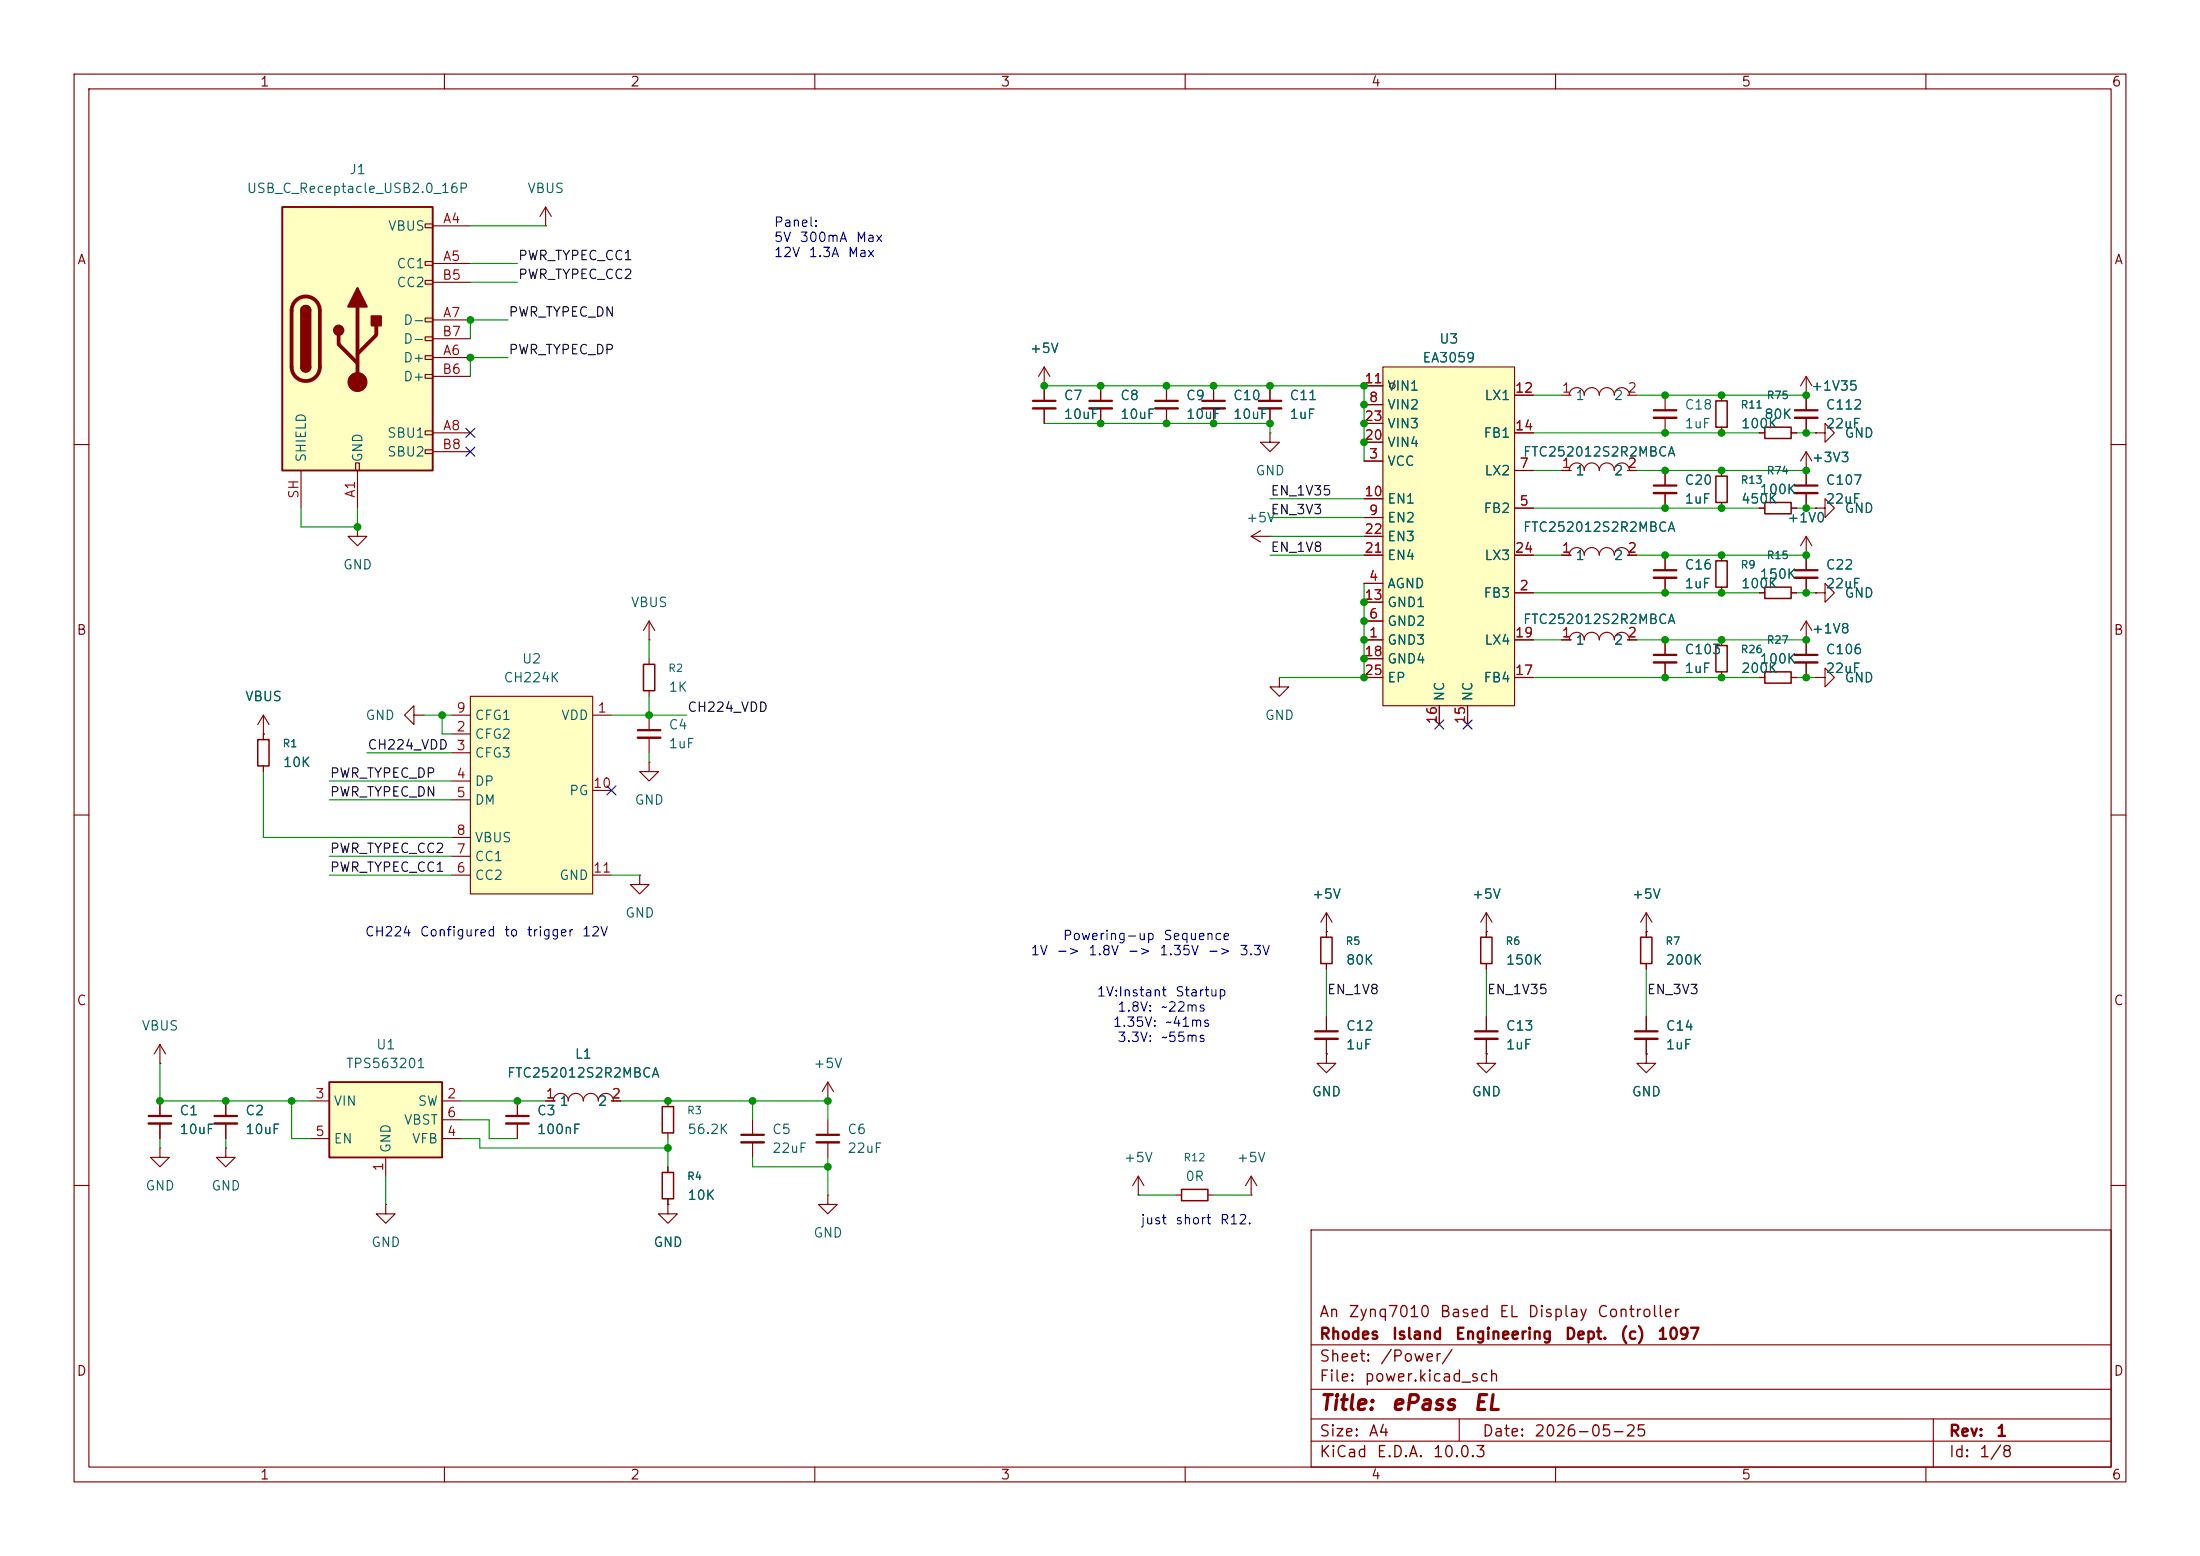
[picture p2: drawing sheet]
<svg xmlns="http://www.w3.org/2000/svg" width="297mm" height="210mm" viewBox="0 0 297 210" stroke-linecap="round" stroke-linejoin="round" font-family="sans-serif">
<g fill="none" stroke="#840000" stroke-width=".15">
<path d="M10 10h277v190h-277zM12 12h273v186h-273zM60 10v2M110 10v2M160 10v2M210 10v2M260 10v2M10 60h2M48.3 71.1v1.3h1.2l-1.2 1.3-1.3-1.3h1.3M48.3 71.1h.1M285 60h2M10 110h2"/>
<path d="M285 110h2M10 160h2M177 166h108v32h-108zM285 160h2M60 198v2M110 198v2M160 198v2M177 194.5h108M177 191.5h108M177 187.5h108M177 181.5h108M197 191.5v3"/>
<path d="M210 198v2M260 198v2M261 191.5v6.5"/>
</g>
<path d="M44.4 146.1h15.3v10.1h-15.3z" fill="#ffffc2"/>
<path d="M44.4 146.1h15.3v10.1h-15.3z" fill="none" stroke="#840000" stroke-width=".25"/>
<g fill="none" stroke="#840000" stroke-width=".15">
<path d="M210.8 53.3h1.3M211.8 53.3a1.02 1.02 0 0 1 1.1-1 1.02 1.02 0 0 1 1 1.1M213.9 53.3a1.02 1.02 0 0 1 1-1 1.02 1.02 0 0 1 1 1.1M215.9 53.3a1.02 1.02 0 0 1 1-1 1.02 1.02 0 0 1 1 1.1M217.9 53.3a1.02 1.02 0 0 1 1.1-1 1.02 1.02 0 0 1 1 1.1M219.7 53.3h1.3M172.7 91.4v1.3h1.3l-1.3 1.3-1.3-1.3h1.3M172.7 91.4h.1M41.9 148.6h2.5M41.9 153.7h2.5M52.1 156.2v2.6M59.7 148.6h2.5"/>
<path d="M59.7 153.7h2.5M59.7 151.1h2.5M69.8 148.6v2M69.8 151.6v2.1M73.7 148.6h1.2M74.7 148.6a1.02 1.02 0 0 1 1-1 1.02 1.02 0 0 1 1 1M76.7 148.6a1.02 1.02 0 0 1 1-1 1.02 1.02 0 0 1 1 1M78.7 148.6a1.02 1.02 0 0 1 1.1-1 1.02 1.02 0 0 1 1 1M80.8 148.6a1.02 1.02 0 0 1 1-1 1.02 1.02 0 0 1 1 1M82.5 148.6h1.3M90.2 148.6v.8M90.2 152.9v.8"/>
<path d="M90.2 157.5v.7M101.6 151.1v2.1M101.6 154.2v2M111.8 148.6h.1M111.8 146.1l-.8 1.2M111.8 146.1l.7 1.2M111.8 146.1v2.5M90.2 162.6v1.2h1.2l-1.2 1.3-1.3-1.3h1.3M90.2 162.6h.1M90.2 161.8v.8M111.8 161.3v1.3h1.2l-1.2 1.2-1.3-1.2h1.3M111.8 161.3h.1"/>
</g>
<path d="M68.3 150.6h3.1M100.1 153.2h3" fill="none" stroke="#840000" stroke-width=".3"/>
<path d="M68.3 151.6h3.1M100.1 154.2h3" fill="none" stroke="#840000" stroke-width=".33"/>
<path d="M89.4 158.2h1.5v3.6h-1.5zM89.4 149.4h1.5v3.5h-1.5z" fill="none" stroke="#840000" stroke-width=".2"/>
<path d="M186.7 49.5h17.8v45.8h-17.8z" fill="#ffffc2"/>
<g fill="none" stroke="#840000" stroke-width=".15">
<path d="M73.7 30.5h.1M73.7 27.9l-.8 1.3M73.7 27.9l.7 1.3M73.7 27.9v2.6M184.1 54.6h2.6M184.1 52.1h2.6M184.1 59.7h2.6M184.1 57.2h2.6M186.7 49.5h17.8v45.8h-17.8zM204.5 53.3h2.5M204.5 58.4h2.5M168.9 72.4h2.5"/>
<path d="M168.9 72.4l1.3 .8M170.2 71.6l-1.3 .8M171.4 72.4h.1M184.1 62.2h2.6M184.1 78.7h2.6M184.1 69.9h2.6M184.1 67.3h2.6M184.1 74.9h2.6M184.1 72.4h2.6M204.5 68.6h2.5M204.5 63.5h2.5M204.5 74.9h2.5"/>
<path d="M184.1 86.4h2.6M184.1 83.8h2.6M184.1 81.3h2.6M184.1 91.4h2.6M184.1 88.9h2.6M194.3 95.3v2.5M198.1 95.3v2.5M204.5 86.4h2.5M204.5 80h2.5M204.5 91.4h2.5M52.1 162.6v1.2h1.2l-1.2 1.3-1.3-1.3h1.3M52.1 162.6h.1"/>
<circle cx="188" cy="52.1" r=".38"/>
</g>
<path d="M38.1 27.9h20.3v35.6h-20.3z" fill="#ffffc2"/>
<g fill="none" stroke="#840000" stroke-width=".15">
<path d="M57.4 30.2h1v.5h-1zM57.4 35.3h1v.5h-1zM57.4 37.8h1v.6h-1zM58.4 30.5h5.1M58.4 35.6h5.1M58.4 38.1h5.1M57.4 42.9h1v.5h-1zM57.4 45.5h1v.5h-1zM57.4 48h1v.5h-1zM57.4 50.5h1v.6h-1zM57.4 58.2h1v.5h-1zM58.4 48.3h5.1"/>
<path d="M58.4 43.2h5.1M58.4 58.4h5.1M58.4 50.8h5.1M58.4 45.7h5.1M148.6 52.1v2M148.6 55.1v2.1M157.5 52.1v2M157.5 55.1v2.1M163.8 52.1v2M163.8 55.1v2.1M171.4 58.4v1.3h1.3l-1.3 1.3-1.2-1.3h1.2M171.4 58.4h.1"/>
<path d="M171.4 52.1v2M171.4 55.1v2.1M224.8 53.3v2.1M224.8 56.4v2M232.4 53.3v.8M232.4 57.7v.7M237.5 58.4h.8M241.8 58.4h.8M243.8 53.3h.1M243.8 50.8v4.6M243.8 56.4v2M243.8 50.8l-.7 1.3"/>
<path d="M243.8 50.8l.8 1.3M245.1 58.4h1.3v-1.2l1.2 1.2-1.2 1.3v-1.3M245.1 58.4h.1M40.6 63.5v5.1M48 62.5h.5v1h-.5zM48.3 63.5v5.1M57.4 60.7h1v.5h-1zM58.4 61h5.1M210.8 74.9h1.3M210.8 63.5h1.3M211.8 74.9a1.02 1.02 0 0 1 1.1-1 1.02 1.02 0 0 1 1 1 1.02 1.02 0 0 1 1-1 1.02 1.02 0 0 1 1 1 1.02 1.02 0 0 1 1-1 1.02 1.02 0 0 1 1 1 1.02 1.02 0 0 1 1.1-1 1.02 1.02 0 0 1 1 1M211.8 63.5a1.02 1.02 0 0 1 1.1-1 1.02 1.02 0 0 1 1 1"/>
<path d="M213.9 63.5a1.02 1.02 0 0 1 1-1 1.02 1.02 0 0 1 1 1M215.9 63.5a1.02 1.02 0 0 1 1-1 1.02 1.02 0 0 1 1 1M217.9 63.5a1.02 1.02 0 0 1 1.1-1 1.02 1.02 0 0 1 1 1M219.7 74.9h1.3M219.7 63.5h1.3M224.8 63.5v2M224.8 66.5v2.1M224.8 74.9v2.1M224.8 78v2M232.4 63.5v.8M232.4 67.8v.8M237.5 68.6h.8"/>
<path d="M241.8 68.6h.8M243.8 74.9h.1M243.8 63.5h.1M243.8 61v4.5M243.8 66.5v2.1M243.8 72.4v2.5M243.8 72.4l-.7 1.3M243.8 72.4l.8 1.3M243.8 61l-.7 1.2M243.8 61l.8 1.2M35.6 99.1h.1M35.6 96.5l-.8 1.3"/>
<path d="M35.6 96.5l.7 1.3M35.6 96.5v3.3M55.9 96.5v-1.2l-1.3 1.2 1.3 1.3v-1.3h1.2M57.1 96.5h.1M87.6 86.4h.1M87.6 83.8l-.7 1.3M87.6 83.8l.8 1.3M87.6 83.8v2.6M87.6 88.9v.8M87.6 93.2v.8M87.6 96.5v2.1M87.6 99.6v2"/>
<path d="M210.8 86.4h1.3M211.8 86.4a1.02 1.02 0 0 1 1.1-1.1 1.02 1.02 0 0 1 1 1.1 1.02 1.02 0 0 1 1-1.1 1.02 1.02 0 0 1 1 1.1 1.02 1.02 0 0 1 1-1.1 1.02 1.02 0 0 1 1 1.1 1.02 1.02 0 0 1 1.1-1.1 1.02 1.02 0 0 1 1 1.1M219.7 86.4h1.3M224.8 86.4v2M224.8 89.4v2M232.4 86.4v.7M232.4 90.7v.7M237.5 91.4h.8M237.5 80h.8M241.8 91.4h.8M241.8 80h.8M245.1 80h1.3v-1.3l1.2 1.3-1.2 1.3v-1.3"/>
<path d="M245.1 80h.1M35.6 103.4v.7M86.4 118.1v1.3h1.2l-1.2 1.3-1.3-1.3h1.3M86.4 118.1h.1M87.6 102.9v1.2h1.3l-1.3 1.3-1.2-1.3h1.2M87.6 102.9h.1M179.1 125.7h.1M179.1 123.2v3.3M179.1 130v.8M179.1 137.2v2M179.1 123.2l-.8 1.3M179.1 123.2l.7 1.3"/>
<path d="M200.7 125.7h.1M200.7 123.2l-.8 1.3M200.7 123.2l.7 1.3M200.7 123.2v3.3M200.7 130v.8M200.7 137.2v2M222.2 125.7h.1M222.2 123.2v3.3M222.2 130v.8M222.2 137.2v2M222.2 123.2l-.7 1.3M222.2 123.2l.8 1.3"/>
<path d="M21.6 143.5h.1M21.6 154.9v1.3h1.3l-1.3 1.3-1.3-1.3h1.3M21.6 154.9h.1M21.6 141l-.8 1.2M21.6 141l.8 1.2M21.6 141v2.5M21.6 148.6v2M21.6 151.6v2.1M30.5 154.9v1.3h1.2l-1.2 1.3-1.3-1.3h1.3M30.5 154.9h.1M30.5 148.6v2M30.5 151.6v2.1"/>
<path d="M111.8 151.1v2.1M111.8 154.2v2M153.7 158.8l-.8 1.2M153.7 158.8l.7 1.2M153.7 158.8v2.5M168.9 158.8l-.8 1.2M168.9 158.8l.8 1.2M168.9 158.8v2.5M179.1 142.2v1.3h1.2l-1.2 1.3-1.3-1.3h1.3M179.1 142.2h.1M179.1 140.2v2M200.7 142.2v1.3h1.2l-1.2 1.3-1.3-1.3h1.3"/>
<path d="M200.7 142.2h.1M200.7 140.2v2M222.2 142.2v1.3h1.3l-1.3 1.3-1.2-1.3h1.2M222.2 142.2h.1M222.2 140.2v2M153.7 161.3h.1M158.7 161.3h.8M163.1 161.3h.7M168.9 161.3h.1"/>
</g>
<path d="M38.1 27.9h20.3v35.6h-20.3zM40.6 41.9a.64 .64 0 0 1 .7-.6 .64 .64 0 0 1 .6 .6M40.6 49.5a.64 .64 0 0 0 .7 .7 .64 .64 0 0 0 .6-.7" fill="none" stroke="#840000" stroke-width=".25"/>
<path d="M39.9 40.6a1.9 1.9 0 0 1 2.1-.4 1.9 1.9 0 0 1 1.2 1.7v7.6a1.91 1.91 0 0 1-1.9 1.9 1.91 1.91 0 0 1-1.9-1.9v-7.6a1.9 1.9 0 0 1 .5-1.3zM45.7 45.2v1.3l2.6 2.5M48.3 41.4v10.2M50.8 43.9v1.3l-2.5 2.6" fill="none" stroke="#840000" stroke-width=".51"/>
<g fill="#840000" stroke="#840000" stroke-width=".25">
<path d="M40.6 41.9h1.3v7.6h-1.3z"/>
<path d="M40.8 41.5a.64 .64 0 0 1 .7-.2 .64 .64 0 0 1 .4 .6h-1.3z"/>
<path d="M40.6 49.5h1.3a.64 .64 0 0 1-.6 .7 .64 .64 0 0 1-.7-.7z"/>
<path d="M48.3 38.9l1.2 2.5h-2.5z"/>
<path d="M50.2 42.7h1.2v1.2h-1.2z"/>
<circle cx="45.7" cy="44.6" r=".63"/>
</g>
<circle cx="48.3" cy="51.6" r="1.27" fill="#840000" stroke="#840000" stroke-width=".15"/>
<g fill="none" stroke="#840000" stroke-width=".3">
<path d="M147.1 54.1h3M156 54.1h3M162.3 54.1h3.1M169.9 54.1h3.1M223.3 55.4h3M242.3 55.4h3.1M223.3 65.5h3M223.3 77h3M242.3 65.5h3.1M86.1 98.6h3.1M223.3 88.4h3M177.5 139.2h3.1"/>
<path d="M199.1 139.2h3.1M220.7 139.2h3.1M20.1 150.6h3M29 150.6h3M110.2 153.2h3.1"/>
</g>
<g fill="none" stroke="#840000" stroke-width=".33">
<path d="M147.1 55.1h3M156 55.1h3M162.3 55.1h3.1M169.9 55.1h3.1M223.3 56.4h3M242.3 56.4h3.1M223.3 66.5h3M223.3 78h3M242.3 66.5h3.1M86.1 99.6h3.1M223.3 89.4h3M20.1 151.6h3"/>
<path d="M29 151.6h3M110.2 154.2h3.1M177.5 140.2h3.1M199.1 140.2h3.1M220.7 140.2h3.1"/>
</g>
<g fill="none" stroke="#840000" stroke-width=".2">
<path d="M231.6 54.1h1.6v3.6h-1.6zM238.3 57.7h3.5v1.5h-3.5zM231.6 64.3h1.6v3.5h-1.6zM238.3 67.8h3.5v1.5h-3.5zM238.3 79.2h3.5v1.6h-3.5zM34.8 99.8h1.5v3.6h-1.5zM86.9 89.7h1.5v3.5h-1.5zM231.6 87.1h1.6v3.6h-1.6zM238.3 90.7h3.5v1.5h-3.5zM178.3 126.5h1.5v3.5h-1.5zM199.9 126.5h1.5v3.5h-1.5zM221.5 126.5h1.5v3.5h-1.5z"/>
<path d="M159.5 160.5h3.6v1.6h-3.6z"/>
</g>
<path d="M63.5 94h16.5v26.7h-16.5z" fill="#ffffc2"/>
<g fill="none" stroke="#840000" stroke-width=".15">
<path d="M141 52.1h.1M141 49.5l-.8 1.3M141 49.5l.7 1.3M141 49.5v4.6M141 55.1v2.1M148.6 52.1v2M148.6 55.1v2.1M157.5 52.1v2M157.5 55.1v2.1M163.8 52.1v2M163.8 55.1v2.1M171.4 52.1v2"/>
<path d="M171.4 55.1v2.1M184.1 54.6h2.6M184.1 52.1h2.6M184.1 59.7h2.6M184.1 57.2h2.6M204.5 53.3h2.5M204.5 58.4h2.5M232.4 53.3v.8M232.4 57.7v.7M237.5 58.4h.8M241.8 58.4h.8M243.8 53.3h.1"/>
<path d="M243.8 53.3v2.1M243.8 56.4v2M245.1 58.4h.1M184.1 74.9h2.6M184.1 62.2h2.6M184.1 78.7h2.6M184.1 69.9h2.6M184.1 67.3h2.6M184.1 72.4h2.6M204.5 63.5h2.5M204.5 74.9h2.5M204.5 68.6h2.5"/>
<path d="M210.8 63.5h1.3M210.8 74.9h1.3M219.7 63.5h1.3M219.7 74.9h1.3M224.8 63.5v2M224.8 66.5v2.1M224.8 74.9v2.1M224.8 78v2M232.4 63.5v.8M232.4 67.8v.8M232.4 74.9v.8M232.4 79.2v.8"/>
<path d="M237.5 68.6h.8M241.8 68.6h.8M243.8 74.9h.1M243.8 63.5h.1M243.8 63.5v2M243.8 66.5v2.1M243.8 74.9v2.1M243.8 78v2M245.1 68.6h1.3v-1.3l1.2 1.3-1.2 1.3v-1.3M245.1 68.6h.1M35.6 99.1h.1M35.6 99.1v.7"/>
<path d="M61 96.5h2.5M61 99.1h2.5M63.5 94h16.5v26.7h-16.5zM80 96.5h2.5M184.1 86.4h2.6M184.1 83.8h2.6M184.1 81.3h2.6M184.1 91.4h2.6M184.1 88.9h2.6M194.3 95.3v2.5M198.1 95.3v2.5M204.5 86.4h2.5"/>
<path d="M204.5 80h2.5M204.5 91.4h2.5M210.8 86.4h1.3M219.7 86.4h1.3M224.8 86.4v2M224.8 89.4v2M232.4 86.4v.7M232.4 90.7v.7M237.5 80h.8M237.5 91.4h.8M241.8 80h.8M241.8 91.4h.8"/>
<path d="M243.8 86.4h.1M243.8 83.8v4.6M243.8 89.4v2M243.8 83.8l-.7 1.3M243.8 83.8l.8 1.3M245.1 91.4h1.3v-1.2l1.2 1.2-1.2 1.3v-1.3M245.1 91.4h.1M245.1 80h.1M35.6 103.4v.7M61 101.6h2.5M61 105.4h2.5M61 108h2.5"/>
<path d="M61 118.1h2.5M61 115.6h2.5M61 113h2.5M80 118.1h2.5M80 106.7h2.5M179.1 125.7h.1M179.1 125.7v.8M179.1 130v.8M179.1 137.2v2M200.7 125.7h.1M200.7 125.7v.8M200.7 130v.8"/>
<path d="M200.7 137.2v2M222.2 125.7h.1M222.2 125.7v.8M222.2 130v.8M222.2 137.2v2M21.6 148.6v2M21.6 151.6v2.1M30.5 148.6v2M30.5 151.6v2.1M69.8 148.6v2M69.8 151.6v2.1M73.7 148.6h1.2"/>
<path d="M82.5 148.6h1.3M90.2 157.5v.7M179.1 142.2h.1M179.1 140.2v2M200.7 142.2h.1M200.7 140.2v2M222.2 142.2h.1M222.2 140.2v2M90.2 162.6h.1M90.2 161.8v.8"/>
</g>
<path d="M139.4 54.1h3.1M242.3 77h3.1M242.3 88.4h3.1" fill="none" stroke="#840000" stroke-width=".3"/>
<path d="M139.4 55.1h3.1M242.3 78h3.1M242.3 89.4h3.1" fill="none" stroke="#840000" stroke-width=".33"/>
<path d="M231.6 75.7h1.6v3.5h-1.6z" fill="none" stroke="#840000" stroke-width=".2"/>
<g fill="none" stroke="#009600" stroke-width=".15">
<path d="M63.5 30.5h10.2M63.5 35.6h6.3M63.5 38.1h6.3M68.6 43.2h-5.1v2.5M68.6 48.3h-5.1v2.5M141 57.2h30.4v1.2M141 52.1h43.1v10.1M207 53.3h3.8M207 58.4h30.5M221 53.3h22.8M242.6 58.4h2.5M40.6 68.6v2.5h7.7v-2.5"/>
<path d="M171.4 72.4h12.7M171.4 67.3h12.7M171.4 69.9h12.7M171.4 74.9h12.7M184.1 78.7v12.7h-11.4M207 68.6h30.5M207 63.5h3.8M207 74.9h3.8M221 63.5h22.8M221 74.9h22.8M242.6 68.6h2.5M57.1 96.5h3.9"/>
<path d="M59.7 96.5v2.6h1.3M82.5 96.5h10.2M87.6 86.4v2.5M87.6 94v2.5M207 91.4h30.5M207 80h30.5M207 86.4h3.8M221 86.4h22.8M242.6 91.4h2.5M242.6 80h2.5M35.6 104.1v8.9h25.4M44.4 115.6h16.6"/>
<path d="M44.4 118.1h16.6M44.4 105.4h16.6M44.4 108h16.6M49.5 101.6h11.5M82.5 118.1h3.9M87.6 101.6v1.3M179.1 130.8v6.4M200.7 130.8v6.4M222.2 130.8v6.4M21.6 143.5v5.1h20.3M21.6 153.7v1.2M30.5 153.7v1.2"/>
<path d="M39.4 148.6v5.1h2.5M52.1 158.8v3.8M62.2 148.6h11.5M62.2 153.7h2.6v1.2h25.4M62.2 151.1h3.8v2.6h3.8M83.8 148.6h28v2.5M90.2 153.7v3.8M101.6 156.2v1.3h10.2M101.6 148.6v2.5M111.8 156.2v5.1M153.7 161.3h5M163.8 161.3h5.1"/>
</g>
<path d="M62.9 57.8l1.2 1.2M64.1 57.8l-1.2 1.2M62.9 60.4l1.2 1.2M64.1 60.4l-1.2 1.2M193.7 97.2l1.2 1.2M194.9 97.2l-1.2 1.2M197.5 97.2l1.2 1.2M198.7 97.2l-1.2 1.2M81.9 106.1l1.3 1.2M83.2 106.1l-1.3 1.2" fill="none" stroke="#000084" stroke-width=".15"/>
<g fill="#009600" stroke="#009600" stroke-width=".14">
<circle cx="141" cy="52.1" r=".46"/>
<circle cx="148.6" cy="57.2" r=".46"/>
<circle cx="148.6" cy="52.1" r=".46"/>
<circle cx="163.8" cy="52.1" r=".46"/>
<circle cx="157.5" cy="52.1" r=".46"/>
<circle cx="157.5" cy="57.2" r=".46"/>
<circle cx="163.8" cy="57.2" r=".46"/>
<circle cx="111.8" cy="157.5" r=".46"/>
<circle cx="111.8" cy="148.6" r=".46"/>
<circle cx="87.6" cy="96.5" r=".46"/>
<circle cx="59.7" cy="96.5" r=".46"/>
<circle cx="63.5" cy="48.3" r=".46"/>
<circle cx="63.5" cy="43.2" r=".46"/>
<circle cx="48.3" cy="71.1" r=".46"/>
<circle cx="101.6" cy="148.6" r=".46"/>
<circle cx="90.2" cy="148.6" r=".46"/>
<circle cx="90.2" cy="154.9" r=".46"/>
<circle cx="69.8" cy="148.6" r=".46"/>
<circle cx="39.4" cy="148.6" r=".46"/>
<circle cx="21.6" cy="148.6" r=".46"/>
<circle cx="30.5" cy="148.6" r=".46"/>
<circle cx="232.4" cy="63.5" r=".46"/>
<circle cx="232.4" cy="68.6" r=".46"/>
<circle cx="232.4" cy="74.9" r=".46"/>
<circle cx="224.8" cy="63.5" r=".46"/>
<circle cx="224.8" cy="58.4" r=".46"/>
<circle cx="224.8" cy="53.3" r=".46"/>
<circle cx="232.4" cy="58.4" r=".46"/>
<circle cx="232.4" cy="53.3" r=".46"/>
<circle cx="243.8" cy="86.4" r=".46"/>
<circle cx="243.8" cy="74.9" r=".46"/>
<circle cx="243.8" cy="80" r=".46"/>
<circle cx="243.8" cy="91.4" r=".46"/>
<circle cx="224.8" cy="86.4" r=".46"/>
<circle cx="232.4" cy="86.4" r=".46"/>
<circle cx="224.8" cy="80" r=".46"/>
<circle cx="232.4" cy="80" r=".46"/>
<circle cx="184.1" cy="91.4" r=".46"/>
<circle cx="184.1" cy="88.9" r=".46"/>
<circle cx="184.1" cy="81.3" r=".46"/>
<circle cx="184.1" cy="83.8" r=".46"/>
<circle cx="184.1" cy="86.4" r=".46"/>
<circle cx="224.8" cy="68.6" r=".46"/>
<circle cx="224.8" cy="74.9" r=".46"/>
<circle cx="224.8" cy="91.4" r=".46"/>
<circle cx="184.1" cy="52.1" r=".46"/>
<circle cx="184.1" cy="59.7" r=".46"/>
<circle cx="184.1" cy="54.6" r=".46"/>
<circle cx="184.1" cy="57.2" r=".46"/>
<circle cx="171.4" cy="52.1" r=".46"/>
<circle cx="171.4" cy="57.2" r=".46"/>
<circle cx="243.8" cy="53.3" r=".46"/>
<circle cx="243.8" cy="58.4" r=".46"/>
<circle cx="232.4" cy="91.4" r=".46"/>
<circle cx="243.8" cy="68.6" r=".46"/>
<circle cx="243.8" cy="63.5" r=".46"/>
</g>
<g font-size="2" fill="#840000">
<text x="178" y="190.8">Title:</text>
<text x="187.7" y="190.8">ePass</text>
<text x="198.8" y="190.8">EL</text>
</g>
<g font-size="1.5" fill="#840000">
<text x="178" y="178.2">An</text>
<text x="181.9" y="178.2">Zynq7010</text>
<text x="194.2" y="178.2">Based</text>
<text x="202.3" y="178.2">EL</text>
<text x="206.1" y="178.2">Display</text>
<text x="215.5" y="178.2">Controller</text>
<text x="178" y="184.2">Sheet:</text>
<text x="178" y="181.2">Rhodes</text>
<text x="186.2" y="184.2">/Power/</text>
<text x="187.8" y="181.2">Island</text>
<text x="196.3" y="181.2">Engineering</text>
<text x="211.2" y="181.2">Dept.</text>
<text x="218.6" y="181.2">(c)</text>
<text x="223.6" y="181.2">1097</text>
<text x="178" y="186.9">File:</text>
<text x="184.1" y="186.9">power.kicad_sch</text>
<text x="178" y="197.1">KiCad</text>
<text x="178" y="194.3">Size:</text>
<text x="184.7" y="194.3">A4</text>
<text x="185.7" y="197.1">E.D.A.</text>
<text x="193.3" y="197.1">10.0.3</text>
<text x="200" y="194.3">Date:</text>
<text x="207" y="194.3">2026-05-25</text>
<text x="263" y="194.3">Rev:</text>
<text x="263" y="197.1">Id:</text>
<text x="267.1" y="197.1">1/8</text>
<text x="269.4" y="194.3">1</text>
</g>
<g font-size="1.3" fill="#840000">
<text x="35" y="12">1</text>
<text x="85" y="12">2</text>
<text x="135" y="12">3</text>
<text x="185" y="12">4</text>
<text x="235" y="12">5</text>
<text x="285" y="12">6</text>
<text x="10.3" y="36">A</text>
<text x="285.3" y="36">A</text>
<text x="10.3" y="86">B</text>
<text x="285.3" y="86">B</text>
<text x="10.3" y="136">C</text>
<text x="285.3" y="136">C</text>
<text x="10.3" y="186">D</text>
<text x="285.3" y="186">D</text>
<text x="35" y="200">1</text>
<text x="85" y="200">2</text>
<text x="135" y="200">3</text>
<text x="185" y="200">4</text>
<text x="235" y="200">5</text>
<text x="285" y="200">6</text>
</g>
<g font-size="1.3" fill="#006464">
<text x="47.1" y="23.8">J1</text>
<text x="33.2" y="26.4">USB_C_Receptacle_USB2.0_16P</text>
<text x="71.1" y="26.4">VBUS</text>
<text x="52.3" y="31.5">VBUS</text>
<text x="53.5" y="36.5">CC1</text>
<text x="53.5" y="39.1">CC2</text>
<text x="54.4" y="44.2">D-</text>
<text x="54.4" y="46.7">D-</text>
<text x="138.9" y="48">+5V</text>
<text x="194.2" y="46.7">U3</text>
<text x="54.4" y="49.2">D+</text>
<text x="54.4" y="51.8">D+</text>
<text x="187.2" y="53">VIN1</text>
<text x="191.9" y="49.2">EA3059</text>
<text x="244.4" y="53">+1V35</text>
<text x="52.2" y="59.4">SBU1</text>
<text x="143.5" y="54.3">C7</text>
<text x="143.5" y="56.9">10uF</text>
<text x="151.1" y="54.3">C8</text>
<text x="151.1" y="56.9">10uF</text>
<text x="160" y="54.3">C9</text>
<text x="160" y="56.9">10uF</text>
<text x="166.4" y="54.3">C10</text>
<text x="166.4" y="56.9">10uF</text>
<text x="174" y="56.9">1uF</text>
<text x="174" y="54.3">C11</text>
<text x="187.2" y="55.6">VIN2</text>
<text x="187.2" y="58.1">VIN3</text>
<text x="200.2" y="59.4">FB1</text>
<text x="200.3" y="54.3">LX1</text>
<text x="212.6" y="54.3">1</text>
<text x="217.8" y="54.3">2</text>
<text x="227.3" y="58.1">1uF</text>
<text x="227.3" y="55.6">C18</text>
<text x="235" y="58.1">100K</text>
<text x="238.1" y="56.9">80K</text>
<text x="246.4" y="55.6">C112</text>
<text x="246.4" y="58.1">22uF</text>
<text x="248.9" y="59.4">GND</text>
<text x="41.6" y="62.5" transform="rotate(-90 41.6 62.5)">SHIELD</text>
<text x="49.2" y="62.5" transform="rotate(-90 49.2 62.5)">GND</text>
<text x="52.2" y="61.9">SBU2</text>
<text x="169.4" y="64.5">GND</text>
<text x="187.2" y="63.2">VCC</text>
<text x="187.2" y="60.7">VIN4</text>
<text x="200.3" y="64.5">LX2</text>
<text x="205.5" y="61.9">FTC252012S2R2MBCA</text>
<text x="212.6" y="64.5">1</text>
<text x="217.8" y="64.5">2</text>
<text x="227.3" y="65.7">C20</text>
<text x="244.5" y="62.7">+3V3</text>
<text x="246.4" y="65.7">C107</text>
<text x="168.1" y="70.8">+5V</text>
<text x="187.2" y="70.8">EN2</text>
<text x="187.2" y="68.3">EN1</text>
<text x="200.2" y="69.6">FB2</text>
<text x="227.3" y="68.3">1uF</text>
<text x="235" y="68.3">450K</text>
<text x="237.5" y="67">100K</text>
<text x="241.2" y="70.8">+1V0</text>
<text x="246.4" y="68.3">22uF</text>
<text x="248.9" y="69.6">GND</text>
<text x="46.2" y="77.2">GND</text>
<text x="187.2" y="75.9">EN4</text>
<text x="187.2" y="73.4">EN3</text>
<text x="200.3" y="75.9">LX3</text>
<text x="205.5" y="72.1">FTC252012S2R2MBCA</text>
<text x="212.6" y="75.9">1</text>
<text x="217.8" y="75.9">2</text>
<text x="227.3" y="77.2">C16</text>
<text x="246.4" y="77.2">C22</text>
<text x="85.1" y="82.3">VBUS</text>
<text x="187.2" y="79.7">AGND</text>
<text x="187.2" y="82.3">GND1</text>
<text x="200.2" y="81">FB3</text>
<text x="227.3" y="79.7">1uF</text>
<text x="235" y="79.7">100K</text>
<text x="237.5" y="78.4">150K</text>
<text x="246.4" y="79.7">22uF</text>
<text x="248.9" y="81">GND</text>
<text x="70.4" y="89.9">U2</text>
<text x="187.2" y="87.3">GND3</text>
<text x="187.2" y="84.8">GND2</text>
<text x="187.2" y="89.9">GND4</text>
<text x="200.3" y="87.3">LX4</text>
<text x="205.5" y="84.5">FTC252012S2R2MBCA</text>
<text x="212.6" y="87.3">1</text>
<text x="217.8" y="87.3">2</text>
<text x="227.3" y="88.6">C103</text>
<text x="237.5" y="89.9">100K</text>
<text x="244.5" y="85.8">+1V8</text>
<text x="246.4" y="88.6">C106</text>
<text x="33" y="95">VBUS</text>
<text x="67.9" y="92.4">CH224K</text>
<text x="90.2" y="93.7">1K</text>
<text x="187.2" y="92.4">EP</text>
<text x="195.3" y="94.7" transform="rotate(-90 195.3 94.7)">NC</text>
<text x="199.1" y="94.7" transform="rotate(-90 199.1 94.7)">NC</text>
<text x="200.2" y="92.4">FB4</text>
<text x="227.3" y="91.1">1uF</text>
<text x="235" y="91.1">200K</text>
<text x="246.4" y="91.1">22uF</text>
<text x="248.9" y="92.4">GND</text>
<text x="49.3" y="97.5">GND</text>
<text x="64" y="100">CFG2</text>
<text x="64" y="97.5">CFG1</text>
<text x="75.7" y="97.5">VDD</text>
<text x="90.2" y="98.8">C4</text>
<text x="90.2" y="101.3">1uF</text>
<text x="170.7" y="97.5">GND</text>
<text x="38.1" y="103.8">10K</text>
<text x="64" y="102.6">CFG3</text>
<text x="64" y="106.4">DP</text>
<text x="76.8" y="107.7">PG</text>
<text x="64" y="108.9">DM</text>
<text x="85.6" y="108.9">GND</text>
<text x="64" y="119.1">CC2</text>
<text x="64" y="116.5">CC1</text>
<text x="64" y="114">VBUS</text>
<text x="75.4" y="119.1">GND</text>
<text x="84.3" y="124.2">GND</text>
<text x="177" y="121.6">+5V</text>
<text x="198.6" y="121.6">+5V</text>
<text x="220.2" y="121.6">+5V</text>
<text x="181.6" y="130.5">80K</text>
<text x="203.2" y="130.5">150K</text>
<text x="224.8" y="130.5">200K</text>
<text x="19" y="139.4">VBUS</text>
<text x="50.7" y="141.9">U1</text>
<text x="77.5" y="143.2">L1</text>
<text x="181.6" y="141.9">1uF</text>
<text x="181.6" y="139.4">C12</text>
<text x="203.2" y="141.9">1uF</text>
<text x="203.2" y="139.4">C13</text>
<text x="224.8" y="141.9">1uF</text>
<text x="224.8" y="139.4">C14</text>
<text x="45" y="149.6">VIN</text>
<text x="46.6" y="144.5">TPS563201</text>
<text x="56.3" y="149.6">SW</text>
<text x="68.4" y="145.8">FTC252012S2R2MBCA</text>
<text x="75.4" y="149.6">1</text>
<text x="80.6" y="149.6">2</text>
<text x="109.7" y="144.5">+5V</text>
<text x="177" y="148.3">GND</text>
<text x="198.6" y="148.3">GND</text>
<text x="220.2" y="148.3">GND</text>
<text x="24.1" y="150.8">C1</text>
<text x="24.1" y="153.4">10uF</text>
<text x="33" y="150.8">C2</text>
<text x="33" y="153.4">10uF</text>
<text x="45" y="154.6">EN</text>
<text x="53" y="155.7" transform="rotate(-90 53 155.7)">GND</text>
<text x="54.4" y="152.1">VBST</text>
<text x="55.5" y="154.6">VFB</text>
<text x="72.4" y="150.8">C3</text>
<text x="72.4" y="153.4">100nF</text>
<text x="92.7" y="153.4">56.2K</text>
<text x="104.1" y="153.4">C5</text>
<text x="104.1" y="155.9">22uF</text>
<text x="114.3" y="153.4">C6</text>
<text x="114.3" y="155.9">22uF</text>
<text x="19.6" y="161">GND</text>
<text x="28.4" y="161">GND</text>
<text x="151.6" y="157.2">+5V</text>
<text x="159.9" y="159.7">0R</text>
<text x="166.9" y="157.2">+5V</text>
<text x="92.7" y="162.3">10K</text>
<text x="109.7" y="167.3">GND</text>
<text x="50" y="168.6">GND</text>
<text x="88.1" y="168.6">GND</text>
</g>
<g font-size="1.3" fill="#a90000">
<text x="59.7" y="30.5">A4</text>
<text x="59.7" y="35.5">A5</text>
<text x="59.6" y="38.1">B5</text>
<text x="59.6" y="45.7">B7</text>
<text x="59.7" y="43.2">A7</text>
<text x="59.6" y="50.8">B6</text>
<text x="59.7" y="48.2">A6</text>
<text x="184.1" y="52">11</text>
<text x="204.4" y="53.3">12</text>
<text x="210.7" y="53.3">1</text>
<text x="219.6" y="53.3">2</text>
<text x="59.7" y="58.4">A8</text>
<text x="184.1" y="59.7">20</text>
<text x="184.1" y="57.1">23</text>
<text x="184.7" y="54.6">8</text>
<text x="204.4" y="58.4">14</text>
<text x="59.6" y="60.9">B8</text>
<text x="184.7" y="62.2">3</text>
<text x="205" y="63.5">7</text>
<text x="210.7" y="63.5">1</text>
<text x="219.6" y="63.5">2</text>
<text x="40.6" y="67.4" transform="rotate(-90 40.6 67.4)">SH</text>
<text x="48.2" y="67.3" transform="rotate(-90 48.2 67.3)">A1</text>
<text x="184.1" y="67.3">10</text>
<text x="184.7" y="69.8">9</text>
<text x="205" y="68.6">5</text>
<text x="184.1" y="74.9">21</text>
<text x="184.1" y="72.4">22</text>
<text x="204.4" y="74.9">24</text>
<text x="210.7" y="74.9">1</text>
<text x="219.6" y="74.9">2</text>
<text x="184.1" y="81.3">13</text>
<text x="184.7" y="78.7">4</text>
<text x="184.7" y="83.8">6</text>
<text x="205" y="80">2</text>
<text x="184.1" y="88.9">18</text>
<text x="184.7" y="86.3">1</text>
<text x="204.4" y="86.3">19</text>
<text x="210.7" y="86.3">1</text>
<text x="219.6" y="86.3">2</text>
<text x="184.1" y="91.4">25</text>
<text x="204.4" y="91.4">17</text>
<text x="61.5" y="99">2</text>
<text x="61.5" y="101.6">3</text>
<text x="61.5" y="96.5">9</text>
<text x="80.6" y="96.5">1</text>
<text x="194.3" y="97.8" transform="rotate(-90 194.3 97.8)">16</text>
<text x="198.1" y="97.8" transform="rotate(-90 198.1 97.8)">15</text>
<text x="61.5" y="105.4">4</text>
<text x="61.5" y="107.9">5</text>
<text x="80" y="106.7">10</text>
<text x="61.5" y="113">8</text>
<text x="61.5" y="118.1">6</text>
<text x="61.5" y="115.5">7</text>
<text x="80" y="118.1">11</text>
<text x="42.5" y="148.6">3</text>
<text x="60.3" y="148.6">2</text>
<text x="73.6" y="148.6">1</text>
<text x="82.5" y="148.6">2</text>
<text x="42.5" y="153.6">5</text>
<text x="60.3" y="153.6">4</text>
<text x="60.3" y="151.1">6</text>
<text x="52" y="158.2" transform="rotate(-90 52 158.2)">1</text>
</g>
<g font-size="1.3" fill="#0f0f0f">
<text x="69.8" y="35.4">PWR_TYPEC_CC1</text>
<text x="69.8" y="38">PWR_TYPEC_CC2</text>
<text x="68.6" y="43.1">PWR_TYPEC_DN</text>
<text x="68.6" y="48.1">PWR_TYPEC_DP</text>
<text x="171.4" y="67.2">EN_1V35</text>
<text x="171.4" y="69.7">EN_3V3</text>
<text x="171.4" y="74.8">EN_1V8</text>
<text x="49.5" y="101.5">CH224_VDD</text>
<text x="92.7" y="96.4">CH224_VDD</text>
<text x="44.4" y="107.8">PWR_TYPEC_DN</text>
<text x="44.4" y="105.3">PWR_TYPEC_DP</text>
<text x="44.4" y="118">PWR_TYPEC_CC1</text>
<text x="44.4" y="115.4">PWR_TYPEC_CC2</text>
<text x="179.1" y="134.5">EN_1V8</text>
<text x="200.7" y="134.5">EN_1V35</text>
<text x="222.2" y="134.5">EN_3V3</text>
</g>
<g font-size="1.3" fill="#0000c2">
<text x="104.4" y="30.9">Panel:</text>
<text x="104.4" y="33">5V</text>
<text x="104.4" y="35">12V</text>
<text x="107.9" y="33">300mA</text>
<text x="109.1" y="35">1.3A</text>
<text x="114.4" y="35">Max</text>
<text x="115.4" y="33">Max</text>
<text x="49.2" y="126.7">CH224</text>
<text x="56.6" y="126.7">Configured</text>
<text x="68" y="126.7">to</text>
<text x="71" y="126.7">trigger</text>
<text x="78.5" y="126.7">12V</text>
<text x="139" y="129.3">1V</text>
<text x="142.5" y="129.3">-&gt;</text>
<text x="143.4" y="127.2">Powering-up</text>
<text x="146.8" y="129.3">1.8V</text>
<text x="152.1" y="129.3">-&gt;</text>
<text x="156.4" y="129.3">1.35V</text>
<text x="157" y="127.2">Sequence</text>
<text x="162.9" y="129.3">-&gt;</text>
<text x="167.2" y="129.3">3.3V</text>
<text x="148" y="134.8">1V:Instant</text>
<text x="150.8" y="136.9">1.8V:</text>
<text x="156.6" y="136.9">~22ms</text>
<text x="158.6" y="134.8">Startup</text>
<text x="150.1" y="138.9">1.35V:</text>
<text x="150.8" y="140.9">3.3V:</text>
<text x="156.6" y="140.9">~55ms</text>
<text x="157.2" y="138.9">~41ms</text>
<text x="153.9" y="165.6">just</text>
<text x="158.6" y="165.6">short</text>
<text x="164.6" y="165.6">R12.</text>
</g>
<g font-size="1" fill="#006464">
<text x="234.9" y="55.4">R11</text>
<text x="238.4" y="54.1">R75</text>
<text x="234.9" y="65.5">R13</text>
<text x="238.4" y="64.3">R74</text>
<text x="234.9" y="77">R9</text>
<text x="238.4" y="75.7">R15</text>
<text x="234.9" y="88.4">R26</text>
<text x="238.4" y="87.1">R27</text>
<text x="90.1" y="90.9">R2</text>
<text x="38.1" y="101.1">R1</text>
<text x="181.6" y="127.8">R5</text>
<text x="203.2" y="127.8">R6</text>
<text x="224.8" y="127.8">R7</text>
<text x="92.7" y="150.6">R3</text>
<text x="92.7" y="159.5">R4</text>
<text x="159.7" y="157">R12</text>
</g>
</svg>
